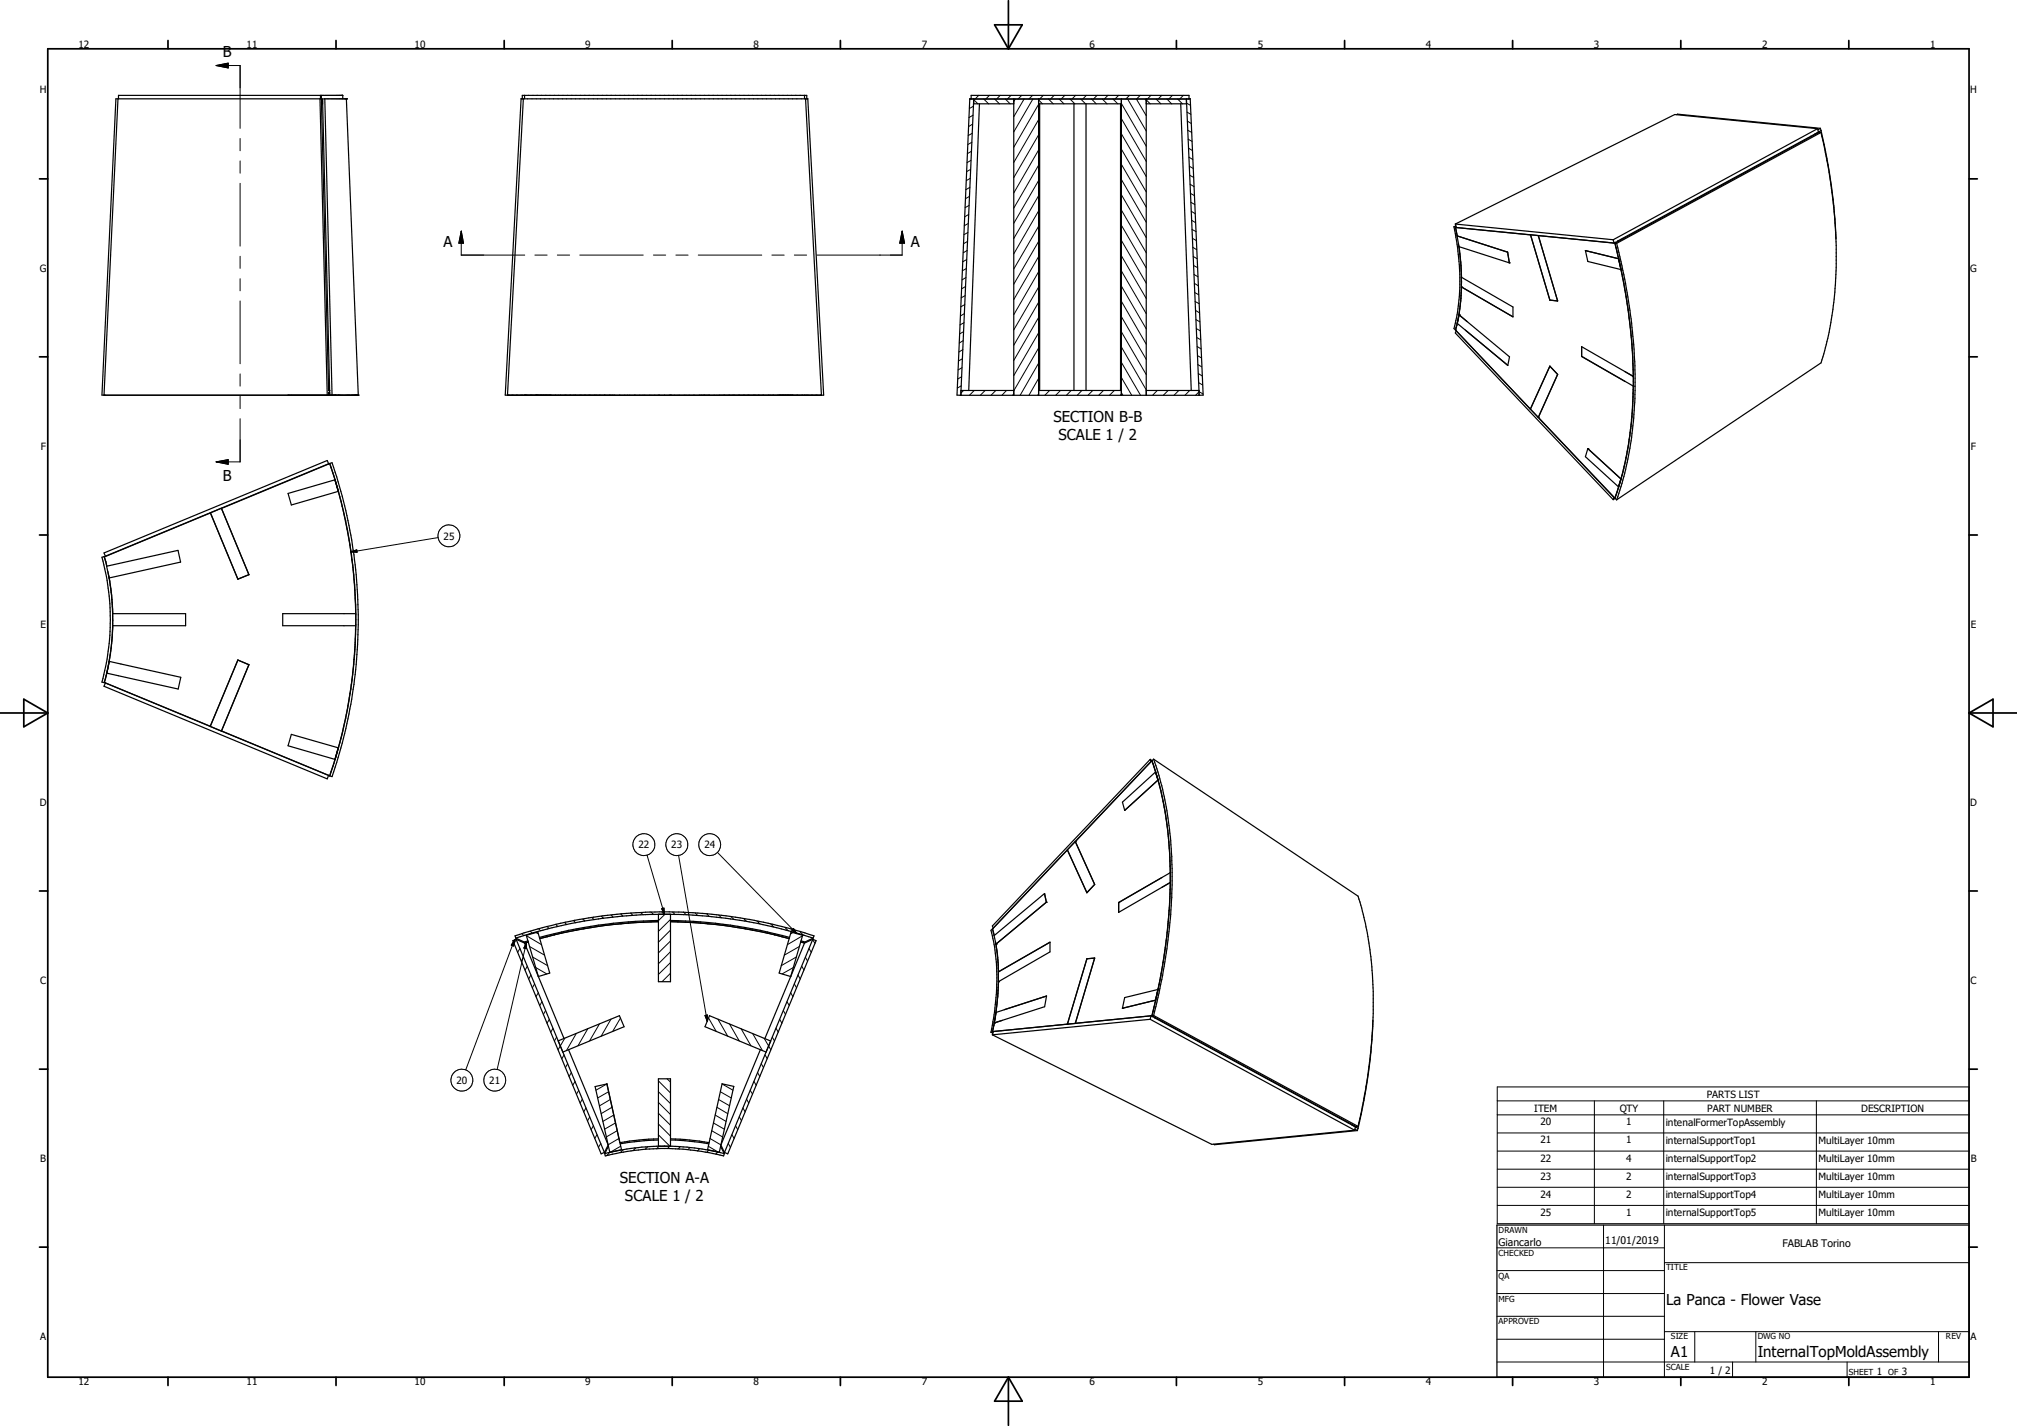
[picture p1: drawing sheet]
<svg xmlns="http://www.w3.org/2000/svg" width="297mm" height="210mm" viewBox="0 0 297 210" stroke-linecap="round" stroke-linejoin="round" font-family="sans-serif">
<g fill="none" stroke="#000" stroke-width=".15">
<path d="M31.8 9.7h3.6v9.2M31.8 9.7l1.8-.4v.7zM143 14.6l-.2 .1M143.2 19.6l-.6 .4M143.2 18.3l-.6 .3M143.3 17l-.6 .3M143.3 15.6l-.5 .4M143.4 14.7l.6 .6M144.1 14l-.5 .6M144.9 14.6l.7 .7M145.7 14l-.5 .6M146.5 14.6l.7 .7"/>
<path d="M147.3 14l-.5 .6M148 14.6l.7 .7M148.9 14l-.6 .6M149.5 14.6l-.2 .4M150.4 14l-.5 .6M150.8 14.6l-1.5 2.6M152 14l-.5 .6M152.1 14.6l-2.8 4.8M152.9 14.7l.6 .6M152.9 15.4l-3.6 6.3M152.9 17.6l-3.6 6.3M152.9 19.9l-3.6 6.3"/>
<path d="M153.6 14l-.5 .6M154.4 14.6l.7 .7M155.2 14l-.5 .6M156 14.6l.7 .7M156.8 14l-.5 .6M157.6 14.6l.7 .7M158.4 14l-.5 .6M159.1 14.6l.7 .7M160 14l-.6 .6M160.7 14.6l.7 .7M161.5 14l-.5 .6M162.3 14.6l.7 .7"/>
<path d="M163.1 14l-.5 .6M163.9 14.6l.7 .7M164.7 14l-.5 .6M165.1 19.7l3.7 6.3M165.1 17.5l3.7 6.3M165.1 15.2l3.7 6.3M166 14.6l2.8 4.7M166.3 14l-.5 .6M167.9 14l-.6 .6 1.5 2.4M168.6 14.6l.2 .2M168.8 14.7l.6 .6M169.5 14l-.5 .6"/>
<path d="M170.2 14.6l.7 .7M171.1 14l-.6 .6M171.8 14.6l.7 .7M172.6 14l-.5 .6M173.4 14.6l.7 .7M174.2 14l-.5 .6M174.7 15.2l.6 .3M174.8 16.5l.6 .3M174.8 17.8l.6 .4M174.9 19.2l.6 .3M35.4 20.4v1.8M35.4 23.7v1.8"/>
<path d="M35.4 27v9.2M35.4 37.7v1.8M67.9 34v3.6h9.4M67.9 34l.4 1.8h-.7zM78.8 37.6h1.8M82.1 37.6h1.8M85.4 37.6h9.3M96.2 37.6h1.8M99.5 37.6h1.8M102.8 37.6h9.4M113.7 37.6h1.8M117 37.6h1.8"/>
<path d="M132.8 34v3.6h-12.5M132.8 34l.4 1.8h-.7zM142.3 39.5l-.6 .4M142.3 38.2l-.5 .4M142.4 36.9l-.6 .3M142.5 35.6l-.6 .3M142.5 34.2l-.6 .4M142.6 32.9l-.6 .4M142.7 31.6l-.6 .3M142.7 30.3l-.6 .3M142.8 28.9l-.6 .4M142.8 27.6l-.6 .3"/>
<path d="M142.9 26.3l-.6 .3M142.9 24.9l-.6 .4M143 23.6l-.6 .4M143.1 22.3l-.7 .3M143.1 21l-.6 .3M152.9 22.1l-3.6 6.3M152.9 24.3l-3.6 6.4M152.9 26.6l-3.6 6.3M152.9 28.8l-3.6 6.3M152.9 31.1l-3.6 6.3M152.9 33.3l-3.6 6.3M152.9 35.6l-3.6 6.3"/>
<path d="M152.9 37.8l-3.6 6.3M165.1 39.9l3.7 6.3M165.1 37.7l3.7 6.3M165.1 35.4l3.7 6.3M165.1 33.2l3.7 6.3M165.1 30.9l3.7 6.3M165.1 28.7l3.7 6.3M165.1 26.4l3.7 6.3M165.1 24.2l3.7 6.3M165.1 22l3.7 6.3M175 20.5l.5 .3M175 21.8l.6 .4"/>
<path d="M175.1 23.1l.5 .4M175.1 24.5l.6 .3M175.2 25.8l.6 .3M175.2 27.1l.6 .4M175.3 28.5l.6 .3M175.4 29.8l.6 .3M175.4 31.1l.6 .4M175.5 32.4l.6 .4M175.5 33.8l.6 .3M175.6 35.1l.6 .3M175.6 36.4l.6 .4M175.7 37.8l.6 .3"/>
<path d="M175.7 39.1l.7 .3M35.4 41v1.8M35.4 44.3v9.3M35.4 55.1v1.8M35.4 58.4v1.8M141.5 58.1l-.1 .1M141.6 56.8l-.6 .4M141.6 55.5l-.6 .3M141.7 54.2l-.6 .3M141.7 52.8l-.6 .4M141.8 51.5l-.6 .3M141.8 50.2l-.5 .3"/>
<path d="M141.9 57.5l-.4 .4M141.9 48.8l-.6 .4M142 47.5l-.6 .4M142 46.2l-.6 .3M142.1 44.9l-.6 .3M142.1 43.5l-.6 .4M142.2 42.2l-.6 .3M142.2 40.9l-.5 .3M143.5 57.5l-.7 .7M145.1 57.5l-.7 .7M146.6 57.5l-.7 .7M148.2 57.5l-.7 .7"/>
<path d="M149.3 58l-.2 .2M152.9 40l-3.6 6.4M152.9 42.3l-3.6 6.3M152.9 44.5l-3.6 6.4M152.9 46.8l-3.6 6.3M152.9 49l-3.6 6.3M152.9 51.3l-3.6 6.3M152.9 53.5l-2.7 4.7M152.9 55.7l-1.4 2.5M152.9 58l-.1 .2M153 57.5l-.1 .1M154.6 57.5l-.7 .7"/>
<path d="M156.2 57.5l-.7 .7M157.7 57.5l-.7 .7M159.3 57.5l-.7 .7M160.9 57.5l-.7 .7M162.5 57.5l-.7 .7M164.1 57.5l-.7 .7M165.1 58l-.1 .2M165.1 57.8l.3 .4M165.1 55.6l1.6 2.6M165.1 53.4l2.8 4.8M165.1 51.1l3.7 6.3M165.1 48.9l3.7 6.3"/>
<path d="M165.1 46.6l3.7 6.3M165.1 44.4l3.7 6.3M165.1 42.1l3.7 6.3M168.8 57.5v.1M170.4 57.5l-.7 .7M172 57.5l-.7 .7M173.6 57.5l-.7 .7M175.2 57.5l-.7 .7M175.8 40.4l.6 .4M175.9 41.7l.6 .4M175.9 43.1l.6 .3M176 44.4l.6 .3"/>
<path d="M176.1 45.7l.5 .4M176.1 47.1l.6 .3M176.2 48.4l.5 .3M176.2 49.7l.6 .3M176.3 51l.6 .4M176.3 52.4l.6 .3M176.4 53.7l.6 .3M176.5 55l.5 .4M176.5 56.4l.6 .3M176.6 57.7l-.5 .5M176.6 57.7l.5 .3M31.8 68l1.8-.3v.7z"/>
<path d="M35.4 61.7v6.3h-3.6M64.5 79.2l-12.8 2.1M51.7 81.3l.8-.3 .1 .3zM75.8 138.4l-7.2 19.2M75.8 138.4l-.2 .9-.3-.1zM76 138.4l-.3 .5M76.6 139.7l-.4 .6M76.9 137.5l.2 .3M77.5 138.8l-4.3 18.7M77.5 138.8v.9l-.4-.1zM77.5 137.8l2.2 1.3M78 139.4l2.2 1.3"/>
<path d="M78.1 137.1l.3 .3M78.9 137.3l.4 .2M79.3 136.8l.3 .3M80.6 136.5l.2 .3M81.8 136.1l.3 .4M83.1 135.9l.3 .2M84.5 135.6l.3 .3M85.8 135.4l.3 .2M87.1 135.1l.4 .3M88.5 134.9l.4 .3M90 134.8l.3 .3M91.4 134.6l.3 .3"/>
<path d="M92.9 134.5l.3 .3M94.4 134.4l.3 .3M95.3 125.9l2.5 8.8M95.9 134.3l.3 .4M97.4 134.3l.4 .4M97.4 133.8l.4-.1v1zM97.9 134.7l-.9 .9M98.7 138.6l-1.7 1.7M98.7 137l-1.7 1.8M98.7 135.4l-1.7 1.8M99 134.3l.4 .4M99.9 126l4.2 24.4"/>
<path d="M100.7 134.3l.3 .4M102.4 134.4l.3 .4M104.1 134.6l.3 .4M105.6 125.5l11.7 12M105.8 134.8l.4 .4M107.6 135l.5 .4M109.5 135.3l.5 .4M111.5 135.6l.4 .5M113.5 136.1l.4 .4M115.6 136.6l.5 .5M116.8 137.3l-.4 .2M116.8 136.7l.5 .8-.7-.5z"/>
<path d="M117.7 139.4l-2.2 1.3M117.8 137.2l.5 .5M118.2 137.8l-2.2 1.3M119.1 139.7l.4 .6M119.7 138.4l.3 .5M77.1 141l-.3 .6M77.6 142.3l-.3 .6M78.2 143.6l-.3 .6M78.4 141l2.2 1.2M78.7 144.9l-.3 .6M78.9 142.5l1.6 .9M79.3 146.2l-.4 .6"/>
<path d="M79.8 147.5l-.3 .6M80.3 148.8l-.3 .6M80.9 150.1l-.4 .6M81.4 151.4l-.3 .6M82 152.7l-.4 .6M83.1 155.4l-.4 .5M83.2 152.9l-1 1.7M83.6 156.6l-.3 .6M84.1 158l-.3 .6M84.7 159.3l-.4 .5M84.9 152.2l-1.5 2.5M86.6 151.5l-1.5 2.5"/>
<path d="M88.3 150.8l-1.5 2.5M89.4 159.6l-1.6 1M90 150.1l-1.5 2.5M91.4 149.9l-1.2 2M97 159.2l1.7 1.8M98.2 158.9l.5 .5M98.7 143.3l-1.2 1.3M98.7 141.8l-1.7 1.7M98.7 140.2l-1.7 1.7M103.8 149.6l.4-.1-.1 .9zM104.3 149.9l1.2 2M105.7 150.1l1.5 2.5"/>
<path d="M106.3 159.6l1.6 1M107.4 150.8l1.5 2.5M109.1 151.5l1.5 2.5M110.8 152.2l1.5 2.5M111 159.3l.4 .5M111.6 158l.3 .6M112.1 156.6l.3 .6M112.5 152.9l1 1.7M112.7 155.4l.3 .5M113.7 152.7l.3 .6M114.3 151.4l.3 .6M114.8 150.1l.3 .6"/>
<path d="M115.3 148.8l.4 .6M115.9 147.5l.3 .6M116.4 146.2l.4 .6M116.8 142.5l-1.6 .9M117 144.9l.3 .6M117.3 141l-2.3 1.2M117.5 143.6l.3 .6M118.1 142.3l.3 .6M118.6 141l.3 .6M85.2 160.6l-.3 .5M85.8 161.9l-.4 .6M86.3 163.2l-.3 .6"/>
<path d="M86.8 164.5l-.3 .6M87.4 165.8l-.4 .6M87.9 167.1l-.3 .6M88.5 168.4l-.4 .6M89 169.7h.1M89.6 160.8l-1.6 .9M89.8 169.7l-.5 .5M89.9 161.9l-1.6 1M90.1 163.1l-1.6 .9M90.4 164.2l-1.6 1M90.6 165.4l-1.6 .9M90.9 166.5l-1.6 .9"/>
<path d="M91.1 167.7l-1.6 .9M91.4 168.8l-1.5 .9M91.8 169.3l-.5 .5M93.6 169.1l-.4 .3M95.4 168.9l-.4 .4M97 168.7l.1 .1-.4 .4M97 167.1l1.7 1.7M97 165.5l1.7 1.8M97 164l1.7 1.7M97 162.4l1.7 1.7M97 160.8l1.7 1.7M98.6 168.8l-.3 .4"/>
<path d="M100.2 168.9l-.4 .3M101.6 169l-.3 .3M103 169.2l-.3 .3M104.3 168.8l1.5 .9M104.4 169.4l-.3 .3M104.6 167.7l1.5 .9M104.8 166.5l1.6 .9M105.1 165.4l1.6 .9M105.3 164.2l1.6 1M105.6 163.1l1.6 .9M105.7 169.7l-.3 .3M105.8 161.9l1.6 .9"/>
<path d="M106.1 160.8l1.6 .9M106.7 169.7h.1M107.2 168.4l.4 .6M107.8 167.1l.3 .6M108.3 165.8l.3 .6M108.9 164.5l.3 .6M109.4 163.2l.3 .6M109.9 161.9l.4 .6M110.5 160.6l.3 .5M220.5 160.1h69.4v20.1h-69.4zM220.5 162.1h69.4M220.5 164.2h69.4"/>
<path d="M220.5 166.9h69.4M220.5 169.5h69.4M220.5 172.2h69.4M220.5 174.9h69.4M220.5 177.5h69.4M234.8 162.1v18.1M245 162.1v18.1M267.5 162.1v18.1M220.4 183.8h24.7M220.4 187.1h24.7M220.4 190.5h24.7M220.4 193.9h24.7"/>
<path d="M220.4 197.2h24.7M236.1 180.4v22.4M245.1 196.1h44.8M245.1 186h44.8M245.1 180.4v22.4M249.6 196.1v4.5M258.6 196.1v4.5M285.5 196.1v4.5M220.4 200.6h69.5M255.1 200.6v2.2M272 200.6v2.2"/>
<circle cx="66.1" cy="78.9" r="1.61"/>
<circle cx="94.8" cy="124.4" r="1.61"/>
<circle cx="99.7" cy="124.4" r="1.62"/>
<circle cx="104.5" cy="124.4" r="1.61"/>
<circle cx="68" cy="159.1" r="1.61"/>
<circle cx="72.8" cy="159.1" r="1.62"/>
</g>
<g fill="none" stroke="#000" stroke-width=".18">
<path d="M17.4 14.6l-2.1 43.6h.2M17.4 14.6v-.6h33.1v.6M47.1 14.6l1.1 43.6h.2v-.4M47.1 14.6h-30l-2.1 43.6h37.8M47.1 14.6h.2M47.2 14v.6M47.3 14.6l1.1 42.9h.2M47.3 14v.6M47.3 14.6h.2M47.5 14.8v.5h-.2M47.5 14.6l1 42.9M47.8 14.6h3.2"/>
<path d="M47.8 14.6l1.1 43.6h-.3M47.8 14.6h-.3M51 14.6h.1M51 14.6l1.8 43.6M76.7 14.6h.2v-.6h41.9v.6h.2M76.7 14.6l-2.3 43.6h.5M76.7 14.6h.4M77.2 14v.6M118.5 14v.6M119 14.6l2.3 43.6h-.5M119 14.6h-.4M142.8 14.6h.2"/>
<path d="M142.8 14.6l-1.9 43.6h.6M142.8 14.6h.6M143 14h32.1v.6h-32.1zM143.4 14.6v.7h5.9M143.4 14.6l-1.9 43.6M144.2 15.3l-1.5 42.2M149.3 14.6v43.6M152.9 15.3h12.2M152.9 14.6v43.6M153.1 15.3v42.2M158.1 15.3v42.2M159.9 15.3v42.2"/>
<path d="M165 15.3v42.2M165.1 14.6v43.6M168.8 14.6v43.6M173.9 15.3l1.5 42.2M174.7 14.6v.7h-5.9M174.7 14.6l1.9 43.6M175.1 14.6h.2M175.3 14.6l1.9 43.6h-.6M175.3 14.6h-.6M246.9 16.9l.1-.1 21.1 2.1M267.3 19.7h.1M267.3 19.7v.1"/>
<path d="M267.6 18.9l-30.1 16.4M267.6 18.9l-21-2-32.3 16.1M267.6 18.9l.2 .6M267.8 19.5l-29.6 16h.1M267.8 19.5l-.5 .2M267.8 19.5h.1M268.1 18.9l-.4 .2M268.1 18.9l.1 .3M268.2 19.5h-.3l-29.6 16M268.2 19.5l-30.1 16.3M268.2 19.5l.8 4.1a81.5 81.5 0 0 1 1.4 12.5l-.1 5.9-.4 3.5-.7 3.9-1 4-30.1 20.2M268.2 19.2l.8 4.1a82 82 0 0 1 1.4 11.9"/>
<path d="M268.2 19.2l-.4 .3M214.1 33.4l.5 2.6a37.2 37.2 0 0 1 .4 6.3l-.4 3.6-.5 2.5 .2 .2M214.1 33.4l.2 .1M214.3 33l.1 .5 23.4 2.3M214.3 33l23.2 2.3M214.3 33.5l11.1 1.1 2.8 9.6 1.2 .1-2.9-9.6M214.3 33.5l.2 .6M214.4 33.3l-.3 .1M214.4 33.4l-.1 .1M214.4 33.5h-.1M214.5 34.1l.1 .6M214.6 34.7l7.4 2.4"/>
<path d="M214.6 34.7l.5 3.9 .1 4.5M214.8 36.3l.4 4.5M214.8 36.3l7.5 2.4M222 37.1h.1M222 37.1l.3 1.6M222.3 38.7h.1M225.4 34.6l1.1 .1M226.5 34.7h.1M233.5 36.9h.1M233.5 36.9l4.8 1.2M233.5 36.9l.3 1.6 4.9 1.2M237.5 35.3l.2 .5 .3-.2"/>
<path d="M237.8 35.8l.5 2.3M237.8 35.8a84.7 84.7 0 0 1 2.7 18.7v2.9M237.8 35.8h.3M238.1 35.8a86.2 86.2 0 0 1 2.7 19.3v2.4a50.6 50.6 0 0 1-2.7 16.1M238.1 35.7l-.3 .1M238.3 35.5l-.5 .3M238.3 38.1h.1M238.3 38.1l.4 1.6M238.4 38.1l.3 1.6zM238.7 39.7h.1M238.7 39.6v.1M238.7 39.7a87.6 87.6 0 0 1 1.6 11"/>
<path d="M266.6 20.1h.1M15.4 58.2h.1M42.4 58.2h.1M48.5 57.5v.7M48.5 57.8l.1 .4M49.3 58.2h.1M49.8 58.2h.1M52.4 58.2h.1M52.8 58.2h.1M52.8 58.2h-.4M74.7 58.2h46.3M74.7 58.2l2.4-43.6h41.5l2.4 43.6"/>
<path d="M74.7 58.2h.1M74.9 58.2h.1M77.3 58.2h.1M78.9 58.2h.1M79 58.2h.1M81 58.2h.1M97 58.2h.1M98.7 58.2h.1M114.7 58.2h.1M118.4 58.2h.1M120.8 58.2h.1M121 58.2h-.1"/>
<path d="M141.5 58.2h35.1M149.3 57.5h-7.8v.7M152.9 57.5h12.2M168.8 57.5h7.8v.7M214.3 48.6h.1M214.3 48.6l23.5 24.8M214.5 48.7l-.2 .3 23.2 24.6M214.8 46.5l-.5 2.1M214.9 46.4h.1M214.9 46.4l7.4 6.2-.3 1.2-6.2-5.2M214.9 46.4l-.3 1.2 7.4 6.2M214.9 46.4l1.2 1"/>
<path d="M215.1 43.9l-.2 2.3-.6 2.4M215.2 43.1l-.4 3.3M215.2 40.8h.1M215.2 41.1v.8M215.2 42.3h.1M215.2 40.8l7.6 4.4v1.5l-7.6-4.4M215.2 42.3v.8M228.2 53.9l1.2 1.2-2.9 6.4-1.1-1.2zM232.9 52.5v-1.4l7.6 4.3M232.9 52.5l7.6 4.4M239.3 54.7l1.2 .8M240.3 50.7l.2 4.3"/>
<path d="M240.5 57.9l-.2 3M240.5 55.4h.1M240.5 56.9h.1M240.5 57.4l-.2 3.4M32.6 74.9l-1.6 .6M48.4 68.3h.1M48.4 68.3l-32.9 13.6M48.4 68.3l-.2-.5-32.9 13.6 .2 .5M48.5 68.3l-15.9 6.6 4.1 9.7-1.7 .7-4-9.8-15.6 6.5 .3 1.4M48.5 68.3l.8 2.4M48.6 68.3h-.1M48.6 68.3l.9 2.7"/>
<path d="M48.6 68.3l.3-.1a71 71 0 0 1 0 46.2l-.3-.1M49.3 70.7l.5 1.6M49.3 70.7l.3 .8M49.3 70.7l.5 1.7M49.3 70.7l-6.9 2 .5 1.7 6.9-2M49.7 71.8l.7 2.8M49.8 72.4l.6 2.2M50.4 74.6a73.4 73.4 0 0 1 2 15.8M50.4 74.6a69.4 69.4 0 0 1 2 15.9M226.5 61.5h.1M233.8 66.1h.1M233.8 66.1l4.9 4.4-.4 1.2"/>
<path d="M233.8 66.1l-.3 1.2 4.8 4.4M237.7 73.3l-.2 .3M237.8 73.4h.1M237.8 73.4l.3 .2M237.8 73.4l-.3 .2M238.3 71.7h.1M238.3 71.7l-.5 1.7M240 64.2l-.6 3.6-1.1 3.9M240 64.2l-.9 4.8-1.3 4.4M240.3 60.8l-.3 3.4M240.3 60.9l-.3 3.3M15.3 82h.1"/>
<path d="M15.3 82l.2 .7M15.3 82l-.3 .1a34.6 34.6 0 0 1 0 18.4h.3M15.5 81.9h.1M15.7 83.4l10.5-2.3 .4 1.7-10.5 2.3zM15.9 84.2l.3 1.5M16 84.9l.4 2.7 .2 2.8h10.7v1.8h-10.7l-.2 3.3M16.1 97.4l-.8 3.1M16.1 97.4l10.5 2.4-.4 1.7-10.5-2.4zM16.2 86.2l.4 4.1-.1 3.6M16.3 95.8l-.2 1.6M16.4 95.3l-.8 4.2M16.5 94.3l-.1 .5"/>
<path d="M16.6 90.8v1.1M52.3 94.2l-.2 3.6-.4 3.7M52.4 90.4h-10.8v1.8h10.8M52.4 92.2l-.1 1.8M52.4 90.4v1.8M52.4 92l-.1 3.3-.7 6.2M15.4 100.5h-.1M15.5 100l-.1 .5 33.1 13.8M15.5 100.6h.1M15.5 100.6l-.2 .5 32.9 13.6 .2-.5M32.6 107.6l4.1-9.7-1.7-.7-4 9.8 1.6 .7M42.9 108.2l6.9 1.9-.5 1.7-6.9-2z"/>
<path d="M48.4 114.2h.1M48.5 114.3h.1M49.3 112.2l-.7 2.1M50.2 108.7l-1.7 5.6M51.6 101.5a74.3 74.3 0 0 1-2.3 10.3M51.7 101.5l-1.3 6.5M165.6 119.3h.1M169.4 111.8l-23.3 24.6 .2 .3M169.4 111.8l.3 .2M169.4 111.8l.1 .3M169.5 112.1l-23.3 24.7M169.5 112.1h.1"/>
<path d="M169.6 112l-11.3 12 2.9 6.3-1.2 1.2-2.8-6.3 1.1-1.3M169.6 112l1.1 3.4 .7 3.1M169.6 112l.1 .1M169.6 112l.6 1.7M169.9 111.8l30.1 20.2 .5 1.7 .6 2.8a53.9 53.9 0 0 1 1.1 9.5v3.3a83.9 83.9 0 0 1-2.2 16.6M169.9 111.8a41.7 41.7 0 0 1 2.1 8.7l.4 3.3 .2 4.1-.1 4.3-.1 2.5-.6 5-.4 2.6-.7 4-.8 3.3M169.9 111.8l-.3 .2M170.2 113.7h.1M170.2 113.7l.3 1.2M170.2 113.7l-4.9 4.4 .3 1.2M170.5 114.9l-4.9 4.4M170.5 114.9h.1"/>
<path d="M170.5 114.9a51.4 51.4 0 0 1 1.8 13.6M171.4 118.9l.6 4.2M75.9 138.2l-.1-.4a70.3 70.3 0 0 1 44.1 0l-.2 .4M75.9 138.2l1.3 .5 .6-.1M76 138.3l-.5 .2 13 31.4 .5-.2M76 138.3l13 31.4M76 138.3l1.2 .6M77.2 138.9l5.9 14.1M77.5 137.8l1.7-.5 1.8 6-1.7 .5zM77.8 138.7l-.6 .2M97 134.7h1.7v9.9h-1.7zM97 135.7a69.6 69.6 0 0 0-17.5 2.5"/>
<path d="M97 135.6a69.2 69.2 0 0 0-17.5 2.5M97.2 134.7l-3.5 .1a72.6 72.6 0 0 0-12.4 1.8l-5.4 1.6M98.6 134.7a69.6 69.6 0 0 1 21.1 3.5M98.7 135.7a68.7 68.7 0 0 1 17.5 2.5M98.7 135.6a69.6 69.6 0 0 1 17.6 2.5M116.5 137.3l1.7 .5-1.8 6-1.7-.5zM117.9 138.7l.6 .2M118.5 138.9l-2.1 4.9M119.7 138.3l.5 .2-13 31.4-.5-.2M119.7 138.3l-13 31.4M119.7 138.3l-1.2 .6M119.7 138.2l-1.2 .5-.5-.1"/>
<path d="M146.2 136.8l.2 1M146.2 136.8h.1M146.2 136.8l-.3 .2a32.5 32.5 0 0 1 0 15M146.3 137.3l.1 .5M146.6 138.7l.3 1.9 .1 2.4M146.6 139l.4 3.1v2.9M146.7 139h.1M153.8 131.6l.3 1.3M153.8 131.6l-7.4 6.2 .3 1.2M154.1 132.9h.1M154.1 132.9l-7.4 6.1M158.3 123.9h.1"/>
<path d="M164.7 132.9h.1M172.1 123.4a60.8 60.8 0 0 1 .1 9.2M172.2 132.9l-.2 3.7-.4 3.2-1.1 5.9M172.3 131.7l-.5 6.2-.6 4.4-.7 3.3M172.3 130l-7.6 4.4v-1.5M172.3 130h.1M172.3 128.5l-7.6 4.4M172.3 128.5v3M172.3 128.5h.1M172.3 130l-1.2 .7M82.2 153.3l9-3.7 .7 1.6-9 3.7zM83.7 154.6l5.9 14-.6 1.1"/>
<path d="M89.4 159.6l1.9 8.7M104.5 149.6l9 3.7-.7 1.6-9-3.7zM106.3 159.6l1.8 .4-2.2 9.7-1.7-.4zM112 154.6l-5.9 14 .6 1.1M116.4 143.8l-3.8 9.2M145.9 152l.3 .2M146.1 152.4l32.3 16.1 21.1-2M146.2 151.9l.1 .1M146.2 152h.1M146.2 152h-.3M146.3 151.9l-.2 .5M146.4 150.7h.1"/>
<path d="M146.4 150.6l-.2 1.4M146.4 150.5l-.2 1.4M146.7 149.1l7.4-2.4-.3 1.6-7.4 2.4zM146.9 146.7l-.4 3.5M147 145.9l-.1 .5M147 145.4v.4M147 144.6h.1M147 143.1l7.6-4.3v1.4l-7.6 4.4M147 143.1h.1M147 145l-.1 1.8-.5 3.8M147.6 150.3l-1.2 .4M157.2 150.8h.1"/>
<path d="M158.3 150.7l2.9-9.6-1.2 .1-2.8 9.6M158.3 150.7h.1M158.3 150.7l-1.1 .1M165.3 148.5h.1M169.4 150.1l30.1 16.4M169.4 150.1l-23.3 2.3M169.5 149.6l-23.3 2.3M169.5 149.6l.3 .2M169.5 149.6l-.1 .5M169.6 149.6l.5 .3M169.6 149.6l-11.3 1.1M169.6 149.6l.3 .2"/>
<path d="M169.9 149.6l30.1 16.3M169.9 149.6h-.3M170 149.9h.1M170 149.9l29.6 16.1M170.1 149.9l29.6 16h.3M170.2 147.3l-4.9 1.2M170.2 147.3h.1M170.2 147.3l.3-1.6-4.9 1.2-.3 1.6M170.2 147.3l-.6 2.3M170.5 145.6l-.2 1.1M170.5 145.7l-.9 3.9M202.2 150.2a79.7 79.7 0 0 1-2.2 16"/>
<path d="M87.6 160l1.8-.4 2.1 9.7-1.7 .4zM89.1 169.9l3.2-.7 2.2-.3 2.2-.1 4.5 .1 2.2 .3 3.3 .7M89.1 169.9v.3a35.1 35.1 0 0 1 17.5 0l.1-.3M89.6 168.8l-.5 1.1M97 168.8v-9.9h1.7v9.9M97 167.7l-2.2 .1-3.5 .5M97 167.9l-2.2 .1-3.5 .5M97.3 168.8h1.1M98.7 167.7l2.2 .1 3.5 .5M98.7 167.9l2.2 .1 3.5 .5M106.1 168.8l.6 1.1M198.6 165.3h-.1"/>
<path d="M199.1 165.7h.1M199.1 165.7l.5 .3M199.1 165.6v.1M199.5 166.3l.4 .2M199.6 166l-.1 .5M199.6 166l.4 .2M199.6 165.9v.1M199.9 166.5l-21.1 2.1-.1-.1M200 166.2l-.1 .3M220.4 180.4h69.5v22.4h-69.5z"/>
</g>
<g fill="none" stroke="#000" stroke-width=".25">
<path d="M7 7.2h282.9v195.6h-282.9zM24.7 6v1.2M49.5 6v1.2M74.2 6v1.2M99 6v1.2M123.8 6v1.2M146.5 3.7h4l-2 3.5zM148.5 .1v7.1M173.2 6v1.2M198 6v1.2M222.7 6v1.2M247.5 6v1.2"/>
<path d="M272.2 6v1.2M5.8 26.3h1.2M289.9 26.3h1.3M5.8 52.6h1.2M289.9 52.6h1.3M5.8 78.8h1.2M289.9 78.8h1.3M0 105h7M3.5 103l3.5 2-3.5 2zM289.9 105h7.1M289.9 105l3.6-2v4zM5.8 131.2h1.2"/>
<path d="M289.9 131.2h1.3M5.8 157.5h1.2M289.9 157.5h1.3M5.8 183.7h1.2M289.9 183.7h1.3M24.7 202.8v1.2M49.5 202.8v1.2M74.2 202.8v1.2M99 202.8v1.2M123.8 202.8v1.2M148.5 202.8v7.1M148.5 202.8l2 3.6h-4z"/>
<path d="M173.2 202.8v1.2M198 202.8v1.2M222.7 202.8v1.2M247.5 202.8v1.2M272.2 202.8v1.2"/>
</g>
<path d="M31.8 9.7l1.8-.4v.7zM67.9 34l.4 1.8h-.7zM132.8 34l.4 1.8h-.7zM31.8 68l1.8-.3v.7zM51.7 81.3l.8-.3 .1 .3zM75.8 138.4l-.2 .9-.3-.1zM77.5 138.8v.9l-.4-.1zM97.4 133.8l.4-.1v1zM116.8 136.7l.5 .8-.7-.5zM103.8 149.6l.4-.1-.1 .9z" fill="#000" stroke="#000" stroke-width=".15"/>
<g font-size="2.2">
<text x="32.8" y="8.4">B</text>
<text x="65.3" y="36.4">A</text>
<text x="134.1" y="36.4">A</text>
<text x="155.1" y="62.2">SECTION B-B</text>
<text x="155.9" y="64.9">SCALE 1 / 2</text>
<text x="32.8" y="70.9">B</text>
<text x="91.3" y="174.2">SECTION A-A</text>
<text x="92" y="176.8">SCALE 1 / 2</text>
<text x="245.4" y="192.2">La Panca - Flower Vase</text>
<text x="246" y="199.8">A1</text>
<text x="258.8" y="199.9">InternalTopMoldAssembly</text>
</g>
<g font-size="1.5">
<text x="11.6" y="7.1">12</text>
<text x="36.3" y="7.1">11</text>
<text x="61" y="7.1">10</text>
<text x="86.2" y="7.1">9</text>
<text x="111" y="7.1">8</text>
<text x="135.7" y="7.1">7</text>
<text x="160.4" y="7.1">6</text>
<text x="185.2" y="7.1">5</text>
<text x="210" y="7.1">4</text>
<text x="234.7" y="7.1">3</text>
<text x="259.5" y="7.1">2</text>
<text x="284.2" y="7.1">1</text>
<text x="5.9" y="13.8">H</text>
<text x="290.1" y="13.8">H</text>
<text x="5.9" y="40">G</text>
<text x="290.1" y="40">G</text>
<text x="6" y="66.2">F</text>
<text x="290.2" y="66.2">F</text>
<text x="65.3" y="79.5">25</text>
<text x="6" y="92.5">E</text>
<text x="290.2" y="92.5">E</text>
<text x="5.9" y="118.7">D</text>
<text x="290.1" y="118.7">D</text>
<text x="94" y="124.9">22</text>
<text x="98.8" y="124.9">23</text>
<text x="103.7" y="124.9">24</text>
<text x="5.9" y="144.9">C</text>
<text x="290.1" y="144.9">C</text>
<text x="67.2" y="159.6">20</text>
<text x="72.1" y="159.6">21</text>
<text x="251.3" y="161.7">PARTS LIST</text>
<text x="225.9" y="163.7">ITEM</text>
<text x="226.8" y="165.7">20</text>
<text x="238.5" y="163.7">QTY</text>
<text x="239.5" y="165.7">1</text>
<text x="245.3" y="165.8">intenalFormerTopAssembly</text>
<text x="251.4" y="163.7">PART NUMBER</text>
<text x="274.1" y="163.7">DESCRIPTION</text>
<text x="5.9" y="171.1">B</text>
<text x="226.8" y="168.4">21</text>
<text x="226.8" y="171.1">22</text>
<text x="226.8" y="173.8">23</text>
<text x="239.5" y="168.4">1</text>
<text x="239.5" y="171.1">4</text>
<text x="239.5" y="173.8">2</text>
<text x="245.3" y="168.4">internalSupportTop1</text>
<text x="245.3" y="171.1">internalSupportTop2</text>
<text x="245.3" y="173.8">internalSupportTop3</text>
<text x="267.8" y="168.4">MultiLayer 10mm</text>
<text x="267.8" y="171.1">MultiLayer 10mm</text>
<text x="267.8" y="173.8">MultiLayer 10mm</text>
<text x="290.2" y="171.1">B</text>
<text x="226.8" y="176.4">24</text>
<text x="226.8" y="179.1">25</text>
<text x="239.5" y="176.4">2</text>
<text x="239.5" y="179.1">1</text>
<text x="245.3" y="176.4">internalSupportTop4</text>
<text x="245.3" y="179.1">internalSupportTop5</text>
<text x="267.8" y="176.4">MultiLayer 10mm</text>
<text x="267.8" y="179.1">MultiLayer 10mm</text>
<text x="220.7" y="183.5">Giancarlo</text>
<text x="236.4" y="183.3">11/01/2019</text>
<text x="262.5" y="183.7">FABLAB Torino</text>
<text x="5.9" y="197.3">A</text>
<text x="290.1" y="197.3">A</text>
<text x="251.8" y="202.3">1 / 2</text>
<text x="276.4" y="202.5">1</text>
<text x="280" y="202.5">3</text>
<text x="11.6" y="204">12</text>
<text x="36.3" y="204">11</text>
<text x="61" y="204">10</text>
<text x="86.2" y="204">9</text>
<text x="111" y="204">8</text>
<text x="135.7" y="204">7</text>
<text x="160.4" y="204">6</text>
<text x="185.2" y="204">5</text>
<text x="210" y="204">4</text>
<text x="234.7" y="204">3</text>
<text x="259.5" y="204">2</text>
<text x="284.2" y="204">1</text>
</g>
<g font-size="1.2">
<text x="220.7" y="181.6">DRAWN</text>
<text x="220.7" y="185">CHECKED</text>
<text x="220.7" y="188.3">QA</text>
<text x="220.7" y="191.7">MFG</text>
<text x="245.4" y="187.1">TITLE</text>
<text x="220.7" y="195">APPROVED</text>
<text x="246" y="197.3">SIZE</text>
<text x="258.8" y="197.3">DWG NO</text>
<text x="286.6" y="197.3">REV</text>
<text x="245.4" y="201.8">SCALE</text>
<text x="272.2" y="202.5">SHEET</text>
<text x="278" y="202.5">OF</text>
</g>
</svg>
